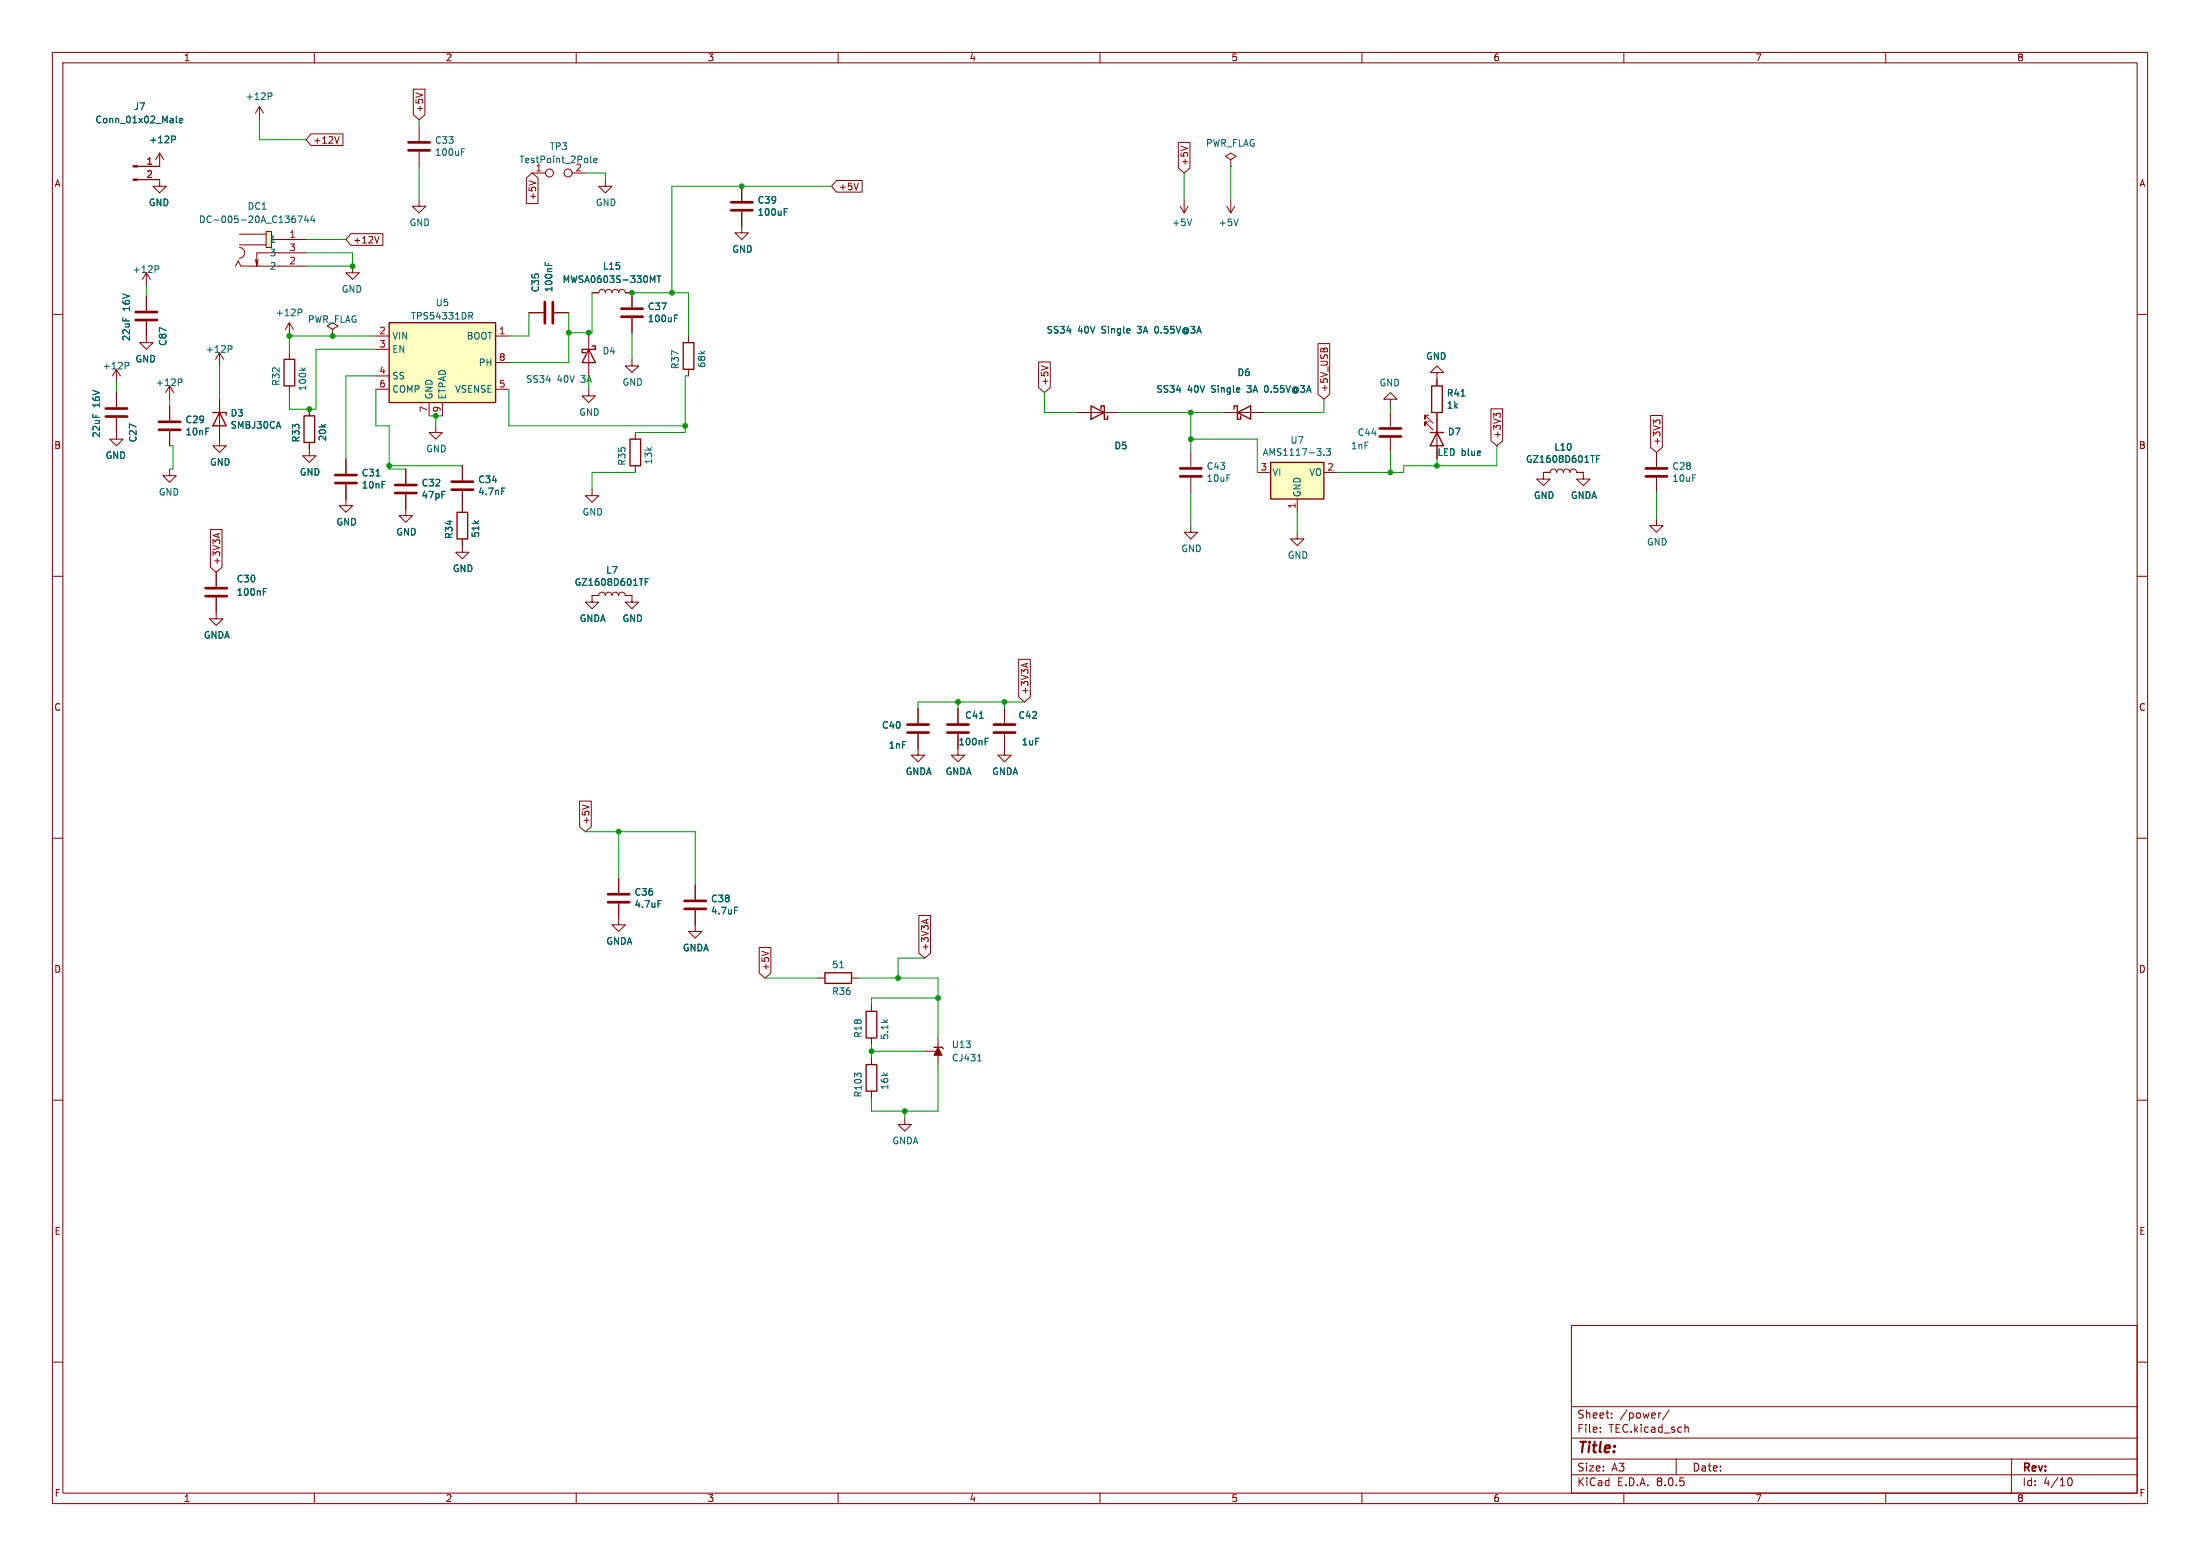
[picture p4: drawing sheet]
<svg xmlns="http://www.w3.org/2000/svg" width="420mm" height="297mm" viewBox="0 0 420 297" stroke-linecap="round" stroke-linejoin="round" font-family="sans-serif">
<g fill="none" stroke="#840000" stroke-width=".19">
<path d="M10 10h400v277h-400zM12 12h396v273h-396zM60 10v2M110 10v2M160 10v2M210 10v2M260 10v2M310 10v2M360 10v2M10 60h2M408 60h2M294.6 90.2h1.3a.64 .64 0 0 1 .6-.7 .64 .64 0 0 1 .7 .7 .64 .64 0 0 1 .6-.7 .64 .64 0 0 1 .6 .7 .64 .64 0 0 1 .7-.7 .64 .64 0 0 1 .6 .7 .64 .64 0 0 1 .7-.7 .64 .64 0 0 1 .6 .7h1.3"/>
<path d="M10 110h2M113 113.7v1.2h1.3l-1.3 1.3-1.2-1.3h1.2M227.3 100.3v1.3h1.3l-1.3 1.3-1.2-1.3h1.2M408 110h2M10 160h2M408 160h2M118.1 172.5v4h1.3l-1.3 1.3-1.3-1.3h1.3M118.1 167.6v2.8M132.7 173.7v4.1h1.3l-1.3 1.3-1.3-1.3h1.3M132.7 168.9v2.8M10 210h2M408 210h2"/>
<path d="M10 260h2M300 253h108v32h-108zM408 260h2M300 278.5h108M300 274.5h108M300 268.5h108M305.5 273.2v.2M305.5 272.5v.1M307.7 270.5v.2M307.7 269.8v.1M317.1 269.7l-.3 .1M318.7 269.1l-1.3 1.9"/>
<path d="M320 278.5v3M321.7 272.5l.2-.1 .3 .1 .1 .9M384 278.5v6.5M60 285v2M110 285v2M160 285v2M210 285v2M260 285v2M300 281.5h108M310 285v2M360 285v2M394.7 282.7l.2-.5 .2-.1a.8 .8 0 0 1 .5 .7 .8 .8 0 0 1-.5 .8l-.2-.2-.2-.4"/>
</g>
<path d="M304.8 87.6h.4M305.4 87h-.6v1.2M125.6 171.9h.6M140.2 173.2h.6" fill="none" stroke="#006464" stroke-width=".19"/>
<path d="M116.1 170.7h4M116.1 172.2h4M130.7 172h4M130.7 173.5h4" fill="none" stroke="#840000" stroke-width=".51"/>
<path d="M242.6 88.3h10.1v7h-10.1z" fill="#ffffc2"/>
<path d="M130.4 65.4h2.1v5.1h-2.1zM235.6 78.1v-.6h.6v2.5h.7v-.6M236.2 78.7l2.6-1.2v2.5zM87.2 97.8h2.1v5.1h-2.1zM242.6 88.3h10.1v7h-10.1z" fill="none" stroke="#840000" stroke-width=".25"/>
<g fill="none" stroke="#840000" stroke-width=".19">
<path d="M101 59.7h2.8M105.8 59.7h2.8M113 55.9h1.3a.64 .64 0 0 1 .6-.7 .64 .64 0 0 1 .7 .7 .64 .64 0 0 1 .6-.7 .64 .64 0 0 1 .6 .7 .64 .64 0 0 1 .7-.7 .64 .64 0 0 1 .6 .7 .64 .64 0 0 1 .6-.7 .64 .64 0 0 1 .7 .7h1.2v2.8M141.6 43.2v1.3h1.3l-1.3 1.2-1.3-1.2h1.3M120.6 68.6v1.3h1.3l-1.3 1.2-1.2-1.2h1.2M120.6 60.7v2.8M131.4 64.1v1.3M131.4 70.5v1.3M233.7 78.7h7.6M265.4 76.2h1.3l-1.3-1.3-1.2 1.3h1.2v1.3M265.4 78.7v2.8M66 95.3v1.2h1.3l-1.3 1.3-1.2-1.3h1.2"/>
<path d="M77.5 94.4v4h1.2l-1.2 1.3-1.3-1.3h1.3M77.5 89.5v2.8M83.2 81.3v1.3h1.3l-1.3 1.2-1.3-1.2h1.3M88.3 88.9v2.8M88.3 93.7v4.1M113 93.3v1.3h1.3l-1.3 1.3-1.2-1.3h1.2M227.3 86.4v2.8M227.3 91.2v2.8M240 90.2h2.6M247.6 95.3v2.5M252.7 90.2h2.6M265.4 83.6v2.8"/>
<path d="M294.6 90.2v1.2h1.3l-1.3 1.3-1.2-1.3h1.2M88.3 102.9v2.5h1.2l-1.2 1.3-1.3-1.3h1.3M113 113.7h1.3a.64 .64 0 0 1 .6-.7 .64 .64 0 0 1 .7 .7 .64 .64 0 0 1 .6-.7 .64 .64 0 0 1 .6 .7 .64 .64 0 0 1 .7-.7 .64 .64 0 0 1 .6 .7 .64 .64 0 0 1 .6-.7 .64 .64 0 0 1 .7 .7h1.2v1.2h1.3l-1.3 1.3-1.2-1.3h1.2M247.6 101.6v1.3h1.3l-1.3 1.2-1.2-1.2h1.2"/>
</g>
<path d="M104.1 50.1v.6M104.7 50.3v.4M124.6 53.6l.4-1v1.3M125.4 52.6h.8M125.8 52.6v1.3M128.8 60.7h.4M128.8 60.1h.6M95.8 93.2h.6M252.7 86.8v.1M253.2 85.6h.8l-.4 .5 .3 .1v.6l-.1 .1-.6-.1M123.2 111.1h.4M123.8 110.5h-.6v1.2" fill="none" stroke="#006464" stroke-width=".19"/>
<path d="M104 57.7v4M105.5 57.7v4M118.6 58.9h4.1M118.6 60.5h4.1M75.4 94.1h4.1M75.4 92.6h4.1M86.2 93.5h4.1M86.2 91.9h4.1M225.3 90.9h4.1M225.3 89.4h4.1M263.4 83.3h4.1M263.4 81.8h4.1" fill="none" stroke="#840000" stroke-width=".51"/>
<path d="M74.3 61.6h20.3v15.2h-20.3z" fill="#ffffc2"/>
<g fill="none" stroke="#840000" stroke-width=".25">
<path d="M40.6 78.7h2.6v.5M41.9 78.7l1.3 2.6h-2.6zM54.2 68.6h2.1v5.1h-2.1zM58 79.4h2.1v5.1h-2.1zM74.3 61.6h20.3v15.2h-20.3zM112.4 66.7l1.3 2.5h-2.6zM113 66h.7v.7h-2.6v.6h.7M208.3 77.5l2.5 1.2-2.5 1.3zM210.2 78.1v-.6h.6v2.5h.7v-.6M273.3 73.7h2v5h-2zM120.3 83.8h2v5.1h-2zM273 82.6h2.6"/>
<path d="M274.3 82.6l1.3 2.5h-2.6zM157.5 185.7h5.1v2h-5.1zM165.4 193h2v5.1h-2zM165.4 203.2h2v5.1h-2z"/>
</g>
<g fill="none" stroke="#840000" stroke-width=".19">
<path d="M30.5 29.2l-.8 1.3M30.5 29.2v2.6M30.5 29.2l.7 1.3M101.6 33h2.5M109.2 33h2.6M115.6 34.3v1.3h1.2l-1.2 1.2-1.3-1.2h1.3M141.6 35.6v2.8M225.3 39.4l.8 1.2M226.1 38.1v2.5M226.8 39.4l-.7 1.2M234.2 39.4l.7 1.2M234.9 30.5l1.1-.7-1.1-.6-1 .6 1 .7v1.3"/>
<path d="M234.9 31.8h.1M234.9 38.1v2.5M235.7 39.4l-.8 1.2M27.9 52.1v2.5M27.9 56.5v2.8M27.9 52.1l-.7 1.2M27.9 52.1l.8 1.2M67.3 50.8v1.3h-1.3l1.3 1.2 1.3-1.2h-1.3M141.6 40.4v2.8M22.2 79.8v4h-1.2l1.2 1.3 1.3-1.3h-1.3M22.2 70.5v2.5M22.2 74.9v2.8"/>
<path d="M22.2 70.5l-.7 1.3M22.2 70.5l.8 1.3M27.9 61.3v4.1h-1.2l1.2 1.3 1.3-1.3h-1.3M32.4 73.7v2.5M32.4 77.5v2.8M32.4 73.7l-.8 1.2M32.4 73.7l.7 1.2M41.9 76.2v8.9h1.3l-1.3 1.3-1.3-1.3h1.3M41.9 67.3l-.8 1.3M41.9 67.3v2.6M41.9 67.3l.8 1.3M55.2 61.6v2.5"/>
<path d="M55.2 67.3v1.3M55.2 73.7v1.2M55.2 61.6l-.7 1.3M55.2 61.6l.8 1.3M59.1 78.1v1.3M63.5 62.9l1-.7-1-.6-1 .6 1 .7v1.2M63.5 64.1h.1M71.8 64.1h2.5M71.8 66.7h2.5M71.8 71.8h2.5M71.8 74.3h2.5M81.9 76.8v2.6"/>
<path d="M84.5 76.8v2.6M94.6 64.1h2.6M94.6 74.3h2.6M94.6 69.2h2.6M112.4 74.3v1.3h1.3l-1.3 1.2-1.3-1.2h1.3M112.4 64.1v7.7M205.7 78.7h7.7M272.8 79.2h-.8v.8v-.8l1.6 1.6M274.3 71.1h1.3l-1.3-1.2-1.3 1.2h1.3v2.6M274.3 78.7v8.9M32.4 89.5v1.3h-1.3l1.3 1.3 1.3-1.3h-1.3M32.4 82.3v2.8"/>
<path d="M59.1 84.5v2.5h1.2l-1.2 1.3-1.3-1.3h1.3M66 87.6v2.8M66 92.5v2.8M121.3 82.6v1.2M121.3 88.9v1.3M272.8 80.5h-.8v.8v-.8l1.6 1.5M302.3 90.2v1.2h1.2l-1.2 1.3-1.3-1.3h1.3M316.2 99.1v1.2h1.3l-1.3 1.3-1.2-1.3h1.2M316.2 86.4v2.8M316.2 91.2v2.8M41.3 114v4.1h1.2l-1.2 1.3-1.3-1.3h1.3M41.3 109.2v2.8"/>
<path d="M175.3 135.3v2.7M191.8 135.3v2.7M175.3 140.1v4h1.2l-1.2 1.3-1.3-1.3h1.3M191.8 140.1v2.8M156.2 186.7h1.3M162.6 186.7h1.2M166.4 191.8v1.2M166.4 198.1v1.3M166.4 201.9v1.3M166.4 208.3v1.3M172.7 213.4v1.2h1.3l-1.3 1.3-1.3-1.3h1.3"/>
<circle cx="104.9" cy="33" r=".76"/>
<circle cx="108.5" cy="33" r=".76"/>
</g>
<g fill="none" stroke="#006464" stroke-width=".19">
<path d="M32.8 26h.5l.2 .2-.1 .4h-.6M112.8 29.8v1.1l.1 .2M113.4 30.6l.6-.1-.1-.2-.4-.1-.1 .2v.6h.5M149.7 39.8h.6M29.6 50.7h.5l.2 .3-.1 .3-.6 .1M56.9 59h.5l.2 .2-.1 .4-.6 .1M89.5 59.6h.5l.2 .3-.1 .3-.6 .1M149.7 40.4h.4M227.5 41.8l-.4 1.3M236.4 41.8l-.4 1.3M23.9 69.2h.5l.2 .2-.1 .4h-.6M34 72.3h.5l.3 .3-.1 .3-.7 .1"/>
<path d="M43.6 66h.5l.2 .2-.1 .4h-.6M57.5 70.2l.5 .5M58.4 70.2l-.5 .4M89.8 60.3l.4 .6M278.9 75.6h.8M71.8 90.9h.7M50.3 112.9h.4M50.3 112.3h.6M160.3 184.7h.7"/>
</g>
<g fill="none" stroke="#840000" stroke-width=".51">
<path d="M139.6 38.6h4M25.9 59.6h4.1M139.6 40.1h4M20.2 78h4.1M20.2 79.5h4.1M25.9 61.1h4.1M30.4 82h4M30.4 80.5h4M64 92.2h4.1M64 90.7h4.1M314.2 90.9h4.1M314.2 89.4h4.1"/>
<path d="M39.2 113.8h4.1M39.2 112.3h4.1M173.2 139.8h4.1M173.2 138.3h4.1M189.7 139.8h4.1M189.7 138.3h4.1"/>
</g>
<path d="M50.8 44.2h1v3h-1z" fill="#ffffc2"/>
<g fill="none" stroke="#840000" stroke-width=".19">
<path d="M78.9 17h2.2v4.9l-1.1 1-1.1-1zM79.4 17.7l1.3 .5M26.3 34.3h4.2v1.3h-1.3l1.3 1.2 1.2-1.2h-1.2M26.3 31.8h4.2M49.5 20.3l-.7 1.3M49.5 20.3v2.6M49.5 20.3l.8 1.3M59.4 25.6h6.1v2.2h-6.1l-1-1.1zM64.7 26.1l-.4 1.2M80 38.1v1.3h1.3l-1.3 1.2-1.3-1.2h1.3M80 24.1v2.8M80 29v2.8"/>
<path d="M100.5 34l1.1-1 1.1 1v4.9h-2.2zM101 34.5l1.3 .4M141.6 35.6v2.8M159.7 34.4h4.9v2.3h-4.9l-1-1.1zM163.9 35l-.5 1.2M224.9 27.2h2.3v4.9l-1.1 .9-1.2-.9zM225.5 27.9l1.2 .4M27.9 56.5v2.8M45 50.8l.5-1 .5 1h12.4M45.7 47.2a1.02 1.02 0 0 1 1 1.1 1.02 1.02 0 0 1-1 1M45.7 46.7h5.1M45.7 44.7h5.1"/>
<path d="M49.3 49.5l-.3 1.3M50.8 44.2h1v3h-1zM51.8 45.7h6.6M58.4 48.3h-9.4v2.5l-.2-1.3M67 44.6h6.1v2.2h-6.1l-1-1.1zM72.4 45.1l-.5 1.3M101 59.7h2.8M105.8 59.7h2.8M113 55.9h1.3M119.4 55.9h1.2v2.8M141.6 40.4v2.8M22.2 74.9v2.8"/>
<path d="M22.2 79.8v2.8M27.9 61.3v2.8M32.4 77.5v2.8M41.9 76.2v2.5M59.1 78.1v1.3M120.6 60.7v2.8M198.3 69.1h2.2v4.9l-1.1 .9-1.1-.9zM198.8 69.8l1.3 .4M205.7 78.7h2.6M210.8 78.7h2.6M233.7 78.7h2.5M238.8 78.7h2.5"/>
<path d="M251.6 65.6h2.2v9.6l-1.1 1-1.1-1zM252.2 66.6l.2-.1 .3 .1M253.4 66.7l-.1-.2-.3-.1-.3 .3M274.3 72.4v1.3M274.3 78.7v3.9M284.6 78h2.3v6.1l-1.2 1-1.1-1zM285.6 79.3l-.4-.4v.8M285.6 79.1l.3-.2h.3l.2 .2M315.1 79.3h2.2v6.1l-1.1 1-1.1-1zM32.4 82.3v2.8M41.9 81.3v2.5M59.1 84.5v1.2"/>
<path d="M66 87.6v2.8M66 92.5v2.8M77.5 89.5v2.8M77.5 94.4v2.8M88.3 88.9v2.8M88.3 93.7v4.1M274.3 85.1v2.5M294.6 90.2h1.3M301 90.2h1.3M316.1 80.6l-.5-.4v.7M316.1 80.4l.3-.2h.3l.2 .2M40.2 101.1h2.2v7.2l-1.1 .9-1.1-.9z"/>
<path d="M41.3 109.2v2.8M41.3 114v2.8M41.6 101.9v.6M41.9 101.8l-1.2 .4M88.3 102.9v1.2M113 113.7h1.3M119.4 113.7h1.2M175.3 135.3v2.7M182.9 135.3v2.7M191.8 135.3v2.7M194.5 125.8h2.2v7.2l-1.1 1-1.1-1zM195.9 126.7v.6"/>
<path d="M196.3 126.6l-1.3 .4M110.6 152.9h2.3v4.9l-1.1 1-1.2-1zM111.2 153.6l1.2 .5M175.3 140.1v2.8M182.9 140.1v4h1.2l-1.2 1.3-1.3-1.3h1.3M191.8 140.1v4h1.2l-1.2 1.3-1.3-1.3h1.3M118.1 167.6v2.8M118.1 172.5v2.8M132.7 168.9v2.8M132.7 173.7v2.8M175.4 174.7h2.2v7.2l-1.1 1-1.1-1zM176.8 175.6v.6"/>
<path d="M177.2 175.5l-1.3 .4M144.9 180.9h2.3v4.8l-1.2 1-1.1-1zM145.5 181.6l1.2 .4M179.1 198.1v5.1M176.5 200.7h2.6"/>
</g>
<g fill="none" stroke="#006464" stroke-width=".19">
<path d="M51.2 17.7h.5l.2 .3-.1 .3-.6 .1M32.8 26h.5l.2 .2-.1 .4h-.6M33.7 22.2v1.1l.1 .1M34.3 23l.6-.1-.1-.2-.4-.1-.1 .2v.6h.5M88.1 29h.4M88.1 28.4h.6M149.7 39.8h.6M56.9 41.2h.8l-.5 1.3M58.4 41.2l-.3 .9h.8M58.7 41.6v.9M59.6 41.2l-.3 .9h.8M59.9 41.6v.9"/>
<path d="M104.1 50.1v.6M104.7 50.3v.4M124.6 53.6l.4-1v1.3M125.4 52.6h.8M125.8 52.6v1.3M149.7 40.4h.4M128.8 60.7h.4M128.8 60.1h.6M278.9 75.6h.8M71.8 90.9h.7M95.8 93.2h.6M304.8 87.6h.4"/>
<path d="M305.4 87h-.6v1.2M50.3 112.9h.4M50.3 112.3h.6M123.2 111.1h.4M123.8 110.5h-.6v1.2M187 137.1h.7M188.1 141.5h.4M188.1 140.9h.6M125.6 171.9h.6M140.2 173.2h.6M186.6 202.5h.7"/>
</g>
<g fill="#840000" stroke="#840000" stroke-width=".19">
<path d="M179.1 199.9l.7 1.5h-1.5z"/>
<path d="M25.4 34.2h.9v.2h-.9z"/>
<path d="M25.4 31.6h.9v.3h-.9z"/>
</g>
<path d="M178.3 199.9h1.5l.3 .3" fill="none" stroke="#840000" stroke-width=".25"/>
<path d="M78 28.7h4M78 27.2h4M180.8 139.8h4.1M180.8 138.3h4.1" fill="none" stroke="#840000" stroke-width=".51"/>
<g fill="none" stroke="#009600" stroke-width=".19">
<path d="M49.5 22.9v3.8h8.9M80 22.9v1.2M80 31.8v6.3M111.8 33h3.8v1.3M158.7 35.6h-30.4v20.3M226.1 33v5.1M234.9 31.8v6.3M27.9 54.6v1.9M58.4 48.3h8.9v2.5h-8.9M58.4 45.7h7.6M101 59.7v4.4h-3.8M108.6 59.7v9.5h-11.4"/>
<path d="M113 55.9v7.6h-4.4M120.6 55.9h10.8v8.2M22.2 73v1.9M32.4 76.2v1.3M41.9 69.9v6.3M71.8 64.1h-16.6v3.2M71.8 74.3v7h2.5v8.2h3.2M71.8 66.7h-11.5v11.4h-5.1v-3.2M71.8 71.8h-5.8v15.8M81.9 79.4h2.6M83.2 79.4v1.9M97.2 74.3v7h33.6"/>
<path d="M112.4 63.5v.6M112.4 71.8v2.5M120.6 63.5v5.1M131.4 71.8h-.6v10.8h-9.5M199.4 74.9v3.8h6.3M213.4 78.7h20.3M227.3 78.7v7.7M252.7 76.2v2.5h-11.4M265.4 77.5v1.2M32.4 85.1h.6v4.4h-.6M74.3 88.9h14M121.3 90.2h-8.3v3.1"/>
<path d="M227.3 83.8h12.7v6.4M227.3 94v6.3M247.6 97.8v3.8M265.4 86.4v3.8M274.3 87.6v1.3M285.7 85.1v3.8h-17.7v1.3h-12.7M316.2 94v5.1M182.9 134v1.3M191.8 134v1.3M195.6 134h-20.3v1.3M111.8 158.8h20.9v10.1M118.1 158.8v8.8"/>
<path d="M146 186.7h10.2M163.8 186.7h15.3v11.4M166.4 199.4v2.5M176.5 182.9h-5.1v3.8M179.1 190.5h-12.7v1.3M166.4 200.7h10.1M172.7 212.1v1.3M179.1 203.2v8.9h-12.7v-2.5"/>
</g>
<g fill="#009600" stroke="#009600" stroke-width=".19">
<circle cx="171.4" cy="186.7" r=".46"/>
<circle cx="191.8" cy="134" r=".46"/>
<circle cx="166.4" cy="200.7" r=".46"/>
<circle cx="172.7" cy="212.1" r=".46"/>
<circle cx="182.9" cy="134" r=".46"/>
<circle cx="179.1" cy="190.5" r=".46"/>
<circle cx="130.8" cy="81.3" r=".46"/>
<circle cx="112.4" cy="63.5" r=".46"/>
<circle cx="83.2" cy="79.4" r=".46"/>
<circle cx="118.1" cy="158.8" r=".46"/>
<circle cx="59.1" cy="78.1" r=".46"/>
<circle cx="63.5" cy="64.1" r=".46"/>
<circle cx="74.3" cy="88.9" r=".46"/>
<circle cx="265.4" cy="90.2" r=".46"/>
<circle cx="274.3" cy="88.9" r=".46"/>
<circle cx="227.3" cy="83.8" r=".46"/>
<circle cx="227.3" cy="78.7" r=".46"/>
<circle cx="128.3" cy="55.9" r=".46"/>
<circle cx="120.6" cy="55.9" r=".46"/>
<circle cx="108.6" cy="63.5" r=".46"/>
<circle cx="141.6" cy="35.6" r=".46"/>
<circle cx="67.3" cy="50.8" r=".46"/>
<circle cx="55.2" cy="64.1" r=".46"/>
</g>
<text font-size="2.8" fill="#840000" x="301" y="277.9">Title:</text>
<g font-size="2.1" fill="#840000">
<text x="301" y="273.7">File:</text>
<text x="301" y="271">Sheet:</text>
<text x="307.1" y="273.7">TEC.kicad_sch</text>
<text x="309.2" y="271">/power/</text>
<text x="301" y="281.1">Size:</text>
<text x="307.6" y="281.1">A3</text>
<text x="323" y="281.1">Date:</text>
<text x="386" y="281.3">Rev:</text>
<text x="301" y="283.9">KiCad</text>
<text x="308.7" y="283.9">E.D.A.</text>
<text x="316.3" y="283.9">8.0.5</text>
<text x="386" y="283.9">Id:</text>
<text x="390.1" y="283.9">4/10</text>
</g>
<g font-size="1.8" fill="#840000">
<text x="35" y="11.9">1</text>
<text x="85" y="11.9">2</text>
<text x="135" y="11.9">3</text>
<text x="185" y="11.9">4</text>
<text x="235" y="11.9">5</text>
<text x="285" y="11.9">6</text>
<text x="335" y="11.9">7</text>
<text x="385" y="11.9">8</text>
<text x="81" y="21.6" transform="rotate(-90 81 21.6)">+5V</text>
<text x="59.7" y="27.6">+12V</text>
<text x="10.3" y="35.9">A</text>
<text x="227" y="31.8" transform="rotate(-90 227 31.8)">+5V</text>
<text x="408.3" y="35.9">A</text>
<text x="102.6" y="38.4" transform="rotate(-90 102.6 38.4)">+5V</text>
<text x="160" y="36.5">+5V</text>
<text x="67.3" y="46.7">+12V</text>
<text x="200.3" y="73.7" transform="rotate(-90 200.3 73.7)">+5V</text>
<text x="253.7" y="74.9" transform="rotate(-90 253.7 74.9)">+5V_USB</text>
<text x="286.7" y="83.8" transform="rotate(-90 286.7 83.8)">+3V3</text>
<text x="10.3" y="85.9">B</text>
<text x="317.2" y="85.1" transform="rotate(-90 317.2 85.1)">+3V3</text>
<text x="408.2" y="85.9">B</text>
<text x="42.2" y="107.9" transform="rotate(-90 42.2 107.9)">+3V3A</text>
<text x="10.3" y="135.9">C</text>
<text x="196.5" y="132.7" transform="rotate(-90 196.5 132.7)">+3V3A</text>
<text x="408.2" y="135.9">C</text>
<text x="112.7" y="157.5" transform="rotate(-90 112.7 157.5)">+5V</text>
<text x="10.3" y="185.9">D</text>
<text x="147" y="185.4" transform="rotate(-90 147 185.4)">+5V</text>
<text x="177.5" y="181.6" transform="rotate(-90 177.5 181.6)">+3V3A</text>
<text x="408.2" y="185.9">D</text>
<text x="10.3" y="235.9">E</text>
<text x="408.3" y="235.9">E</text>
<text x="10.3" y="285.9">F</text>
<text x="35" y="286.9">1</text>
<text x="85" y="286.9">2</text>
<text x="135" y="286.9">3</text>
<text x="185" y="286.9">4</text>
<text x="235" y="286.9">5</text>
<text x="285" y="286.9">6</text>
<text x="335" y="286.9">7</text>
<text x="385" y="286.9">8</text>
<text x="408.3" y="285.9">F</text>
</g>
<g font-size="1.8" fill="#006464">
<text x="18.1" y="23.7">Conn_01x02_Male</text>
<text x="25.5" y="21.2">J7</text>
<text x="46.8" y="19.3">+12P</text>
<text x="28.4" y="27.5">+12P</text>
<text x="82.9" y="29.9">100uF</text>
<text x="82.9" y="27.6">C33</text>
<text x="104.9" y="28.8">TP3</text>
<text x="230.1" y="28.2">PWR_FLAG</text>
<text x="99" y="31.3">TestPoint_2Pole</text>
<text x="102.2" y="32.8">1</text>
<text x="28.3" y="39.5">GND</text>
<text x="47.2" y="40.2">DC1</text>
<text x="113.7" y="39.5">GND</text>
<text x="144.5" y="41.4">100uF</text>
<text x="144.5" y="39.1">C39</text>
<text x="37.9" y="42.8">DC-005-20A_C136744</text>
<text x="51.4" y="46.6">1</text>
<text x="78.1" y="43.4">GND</text>
<text x="223.6" y="43.4">+5V</text>
<text x="232.5" y="43.4">+5V</text>
<text x="25.2" y="52.3">+12P</text>
<text x="51.4" y="51.7">2</text>
<text x="51.4" y="49.1">3</text>
<text x="115" y="51.7">L15</text>
<text x="139.7" y="48.4">GND</text>
<text x="25" y="59.4" transform="rotate(-90 25 59.4)">16V</text>
<text x="65.1" y="56.1">GND</text>
<text x="83.1" y="58.6">U5</text>
<text x="103.1" y="55.9" transform="rotate(-90 103.1 55.9)">C35</text>
<text x="105.6" y="55.9" transform="rotate(-90 105.6 55.9)">100nF</text>
<text x="107.3" y="54.2">MWSA0603S-330MT</text>
<text x="123.6" y="59.4">C37</text>
<text x="25" y="65.2" transform="rotate(-90 25 65.2)">22uF</text>
<text x="52.5" y="60.6">+12P</text>
<text x="58.7" y="61.8">PWR_FLAG</text>
<text x="74.8" y="65">VIN</text>
<text x="78.3" y="61.2">TPS54331DR</text>
<text x="89" y="65">BOOT</text>
<text x="123.6" y="61.7">100uF</text>
<text x="199.7" y="63.9">SS34</text>
<text x="205.7" y="63.9">40V</text>
<text x="210.4" y="63.9">Single</text>
<text x="217.4" y="63.9">3A</text>
<text x="220.9" y="63.9">0.55V@3A</text>
<text x="19.5" y="70.7">+12P</text>
<text x="25.8" y="69.4">GND</text>
<text x="32" y="66.1" transform="rotate(-90 32 66.1)">C87</text>
<text x="39.2" y="67.5">+12P</text>
<text x="74.8" y="67.5">EN</text>
<text x="91.3" y="70.1">PH</text>
<text x="114.9" y="67.9">D4</text>
<text x="129.8" y="70.6" transform="rotate(-90 129.8 70.6)">R37</text>
<text x="134.8" y="70.3" transform="rotate(-90 134.8 70.3)">68k</text>
<text x="236.1" y="72">D6</text>
<text x="272.2" y="68.9">GND</text>
<text x="19.3" y="77.8" transform="rotate(-90 19.3 77.8)">16V</text>
<text x="29.7" y="73.9">+12P</text>
<text x="53.6" y="73.8" transform="rotate(-90 53.6 73.8)">R32</text>
<text x="58.6" y="74.7" transform="rotate(-90 58.6 74.7)">100k</text>
<text x="74.8" y="72.6">SS</text>
<text x="74.8" y="75.2">COMP</text>
<text x="82.8" y="76.3" transform="rotate(-90 82.8 76.3)">GND</text>
<text x="85.3" y="76.3" transform="rotate(-90 85.3 76.3)">ETPAD</text>
<text x="86.8" y="75.2">VSENSE</text>
<text x="100.3" y="73.3">SS34</text>
<text x="106.3" y="73.3">40V</text>
<text x="111" y="73.3">3A</text>
<text x="118.7" y="73.8">GND</text>
<text x="220.7" y="75.2">SS34</text>
<text x="226.7" y="75.2">40V</text>
<text x="231.4" y="75.2">Single</text>
<text x="238.4" y="75.2">3A</text>
<text x="241.9" y="75.2">0.55V@3A</text>
<text x="263.3" y="73.9">GND</text>
<text x="276.1" y="75.9">R41</text>
<text x="19.3" y="83.6" transform="rotate(-90 19.3 83.6)">22uF</text>
<text x="35.3" y="81">C29</text>
<text x="35.3" y="83.3">10nF</text>
<text x="43.9" y="79.7">D3</text>
<text x="43.9" y="82">SMBJ30CA</text>
<text x="110.5" y="79.6">GND</text>
<text x="259.1" y="83.4">C44</text>
<text x="276.1" y="78.2">1k</text>
<text x="276.3" y="83.3">D7</text>
<text x="20.1" y="87.8">GND</text>
<text x="26.3" y="84.5" transform="rotate(-90 26.3 84.5)">C27</text>
<text x="40" y="89.1">GND</text>
<text x="57.4" y="84.5" transform="rotate(-90 57.4 84.5)">R33</text>
<text x="62.5" y="84.3" transform="rotate(-90 62.5 84.3)">20k</text>
<text x="81.3" y="86.5">GND</text>
<text x="119.6" y="89" transform="rotate(-90 119.6 89)">R35</text>
<text x="124.7" y="88.7" transform="rotate(-90 124.7 88.7)">13k</text>
<text x="212.7" y="86">D5</text>
<text x="230.3" y="89.9">C43</text>
<text x="241" y="87.2">AMS1117-3.3</text>
<text x="246.3" y="84.9">U7</text>
<text x="257.8" y="86">1nF</text>
<text x="274.3" y="87.2">LED blue</text>
<text x="291.2" y="88.5">GZ1608D601TF</text>
<text x="296.6" y="86.2">L10</text>
<text x="319.2" y="89.9">C28</text>
<text x="30.2" y="94.8">GND</text>
<text x="57.1" y="91">GND</text>
<text x="69" y="91.1">C31</text>
<text x="69" y="93.4">10nF</text>
<text x="80.4" y="93">C32</text>
<text x="80.4" y="95.4">47pF</text>
<text x="91.2" y="92.4">C34</text>
<text x="91.2" y="94.7">4.7nF</text>
<text x="230.3" y="92.2">10uF</text>
<text x="242.8" y="91">VI</text>
<text x="248.5" y="95" transform="rotate(-90 248.5 95)">GND</text>
<text x="249.9" y="91">VO</text>
<text x="292.7" y="95.4">GND</text>
<text x="299.8" y="95.4">GNDA</text>
<text x="319.2" y="92.2">10uF</text>
<text x="64.1" y="100.5">GND</text>
<text x="111.1" y="98.6">GND</text>
<text x="75.6" y="102.4">GND</text>
<text x="86.6" y="103" transform="rotate(-90 86.6 103)">R34</text>
<text x="91.7" y="102.7" transform="rotate(-90 91.7 102.7)">51k</text>
<text x="225.4" y="105.6">GND</text>
<text x="245.7" y="106.9">GND</text>
<text x="314.3" y="104.3">GND</text>
<text x="45.1" y="113.9">100nF</text>
<text x="45.1" y="111.4">C30</text>
<text x="86.4" y="109.4">GND</text>
<text x="109.6" y="112">GZ1608D601TF</text>
<text x="115.6" y="109.7">L7</text>
<text x="110.6" y="118.9">GNDA</text>
<text x="118.7" y="118.9">GND</text>
<text x="38.8" y="122.1">GNDA</text>
<text x="184.2" y="137.4">C41</text>
<text x="194.3" y="137.4">C42</text>
<text x="168.3" y="139.3">C40</text>
<text x="169.6" y="143.1">1nF</text>
<text x="182.9" y="142.5">100nF</text>
<text x="195" y="142.5">1uF</text>
<text x="172.8" y="148.1">GNDA</text>
<text x="180.4" y="148.1">GNDA</text>
<text x="189.3" y="148.1">GNDA</text>
<text x="121" y="171.1">C36</text>
<text x="121" y="173.5">4.7uF</text>
<text x="135.6" y="172.4">C38</text>
<text x="135.6" y="174.7">4.7uF</text>
<text x="115.7" y="180.5">GNDA</text>
<text x="130.3" y="181.8">GNDA</text>
<text x="158.8" y="185">51</text>
<text x="158.8" y="190.1">R36</text>
<text x="164.7" y="198.2" transform="rotate(-90 164.7 198.2)">R18</text>
<text x="169.8" y="198.6" transform="rotate(-90 169.8 198.6)">5.1k</text>
<text x="181.6" y="200.3">U13</text>
<text x="181.6" y="202.8">CJ431</text>
<text x="164.7" y="209.6" transform="rotate(-90 164.7 209.6)">R103</text>
<text x="169.8" y="208.1" transform="rotate(-90 169.8 208.1)">16k</text>
<text x="170.3" y="218.6">GNDA</text>
</g>
<g font-size="1.8" fill="#a90000">
<text x="27.9" y="31.5">1</text>
<text x="27.9" y="34">2</text>
<text x="109.8" y="32.8">2</text>
<text x="55.2" y="45.5">1</text>
<text x="55.2" y="50.5">2</text>
<text x="55.2" y="48">3</text>
<text x="72.3" y="63.9">2</text>
<text x="95.2" y="63.9">1</text>
<text x="72.3" y="66.4">3</text>
<text x="72.3" y="71.5">4</text>
<text x="95.2" y="69">8</text>
<text x="72.3" y="74">6</text>
<text x="95.2" y="74">5</text>
<text x="81.7" y="78.8" transform="rotate(-90 81.7 78.8)">7</text>
<text x="84.2" y="78.8" transform="rotate(-90 84.2 78.8)">9</text>
<text x="240.6" y="89.9">3</text>
<text x="253.3" y="89.9">2</text>
<text x="247.4" y="97.2" transform="rotate(-90 247.4 97.2)">1</text>
</g>
</svg>
